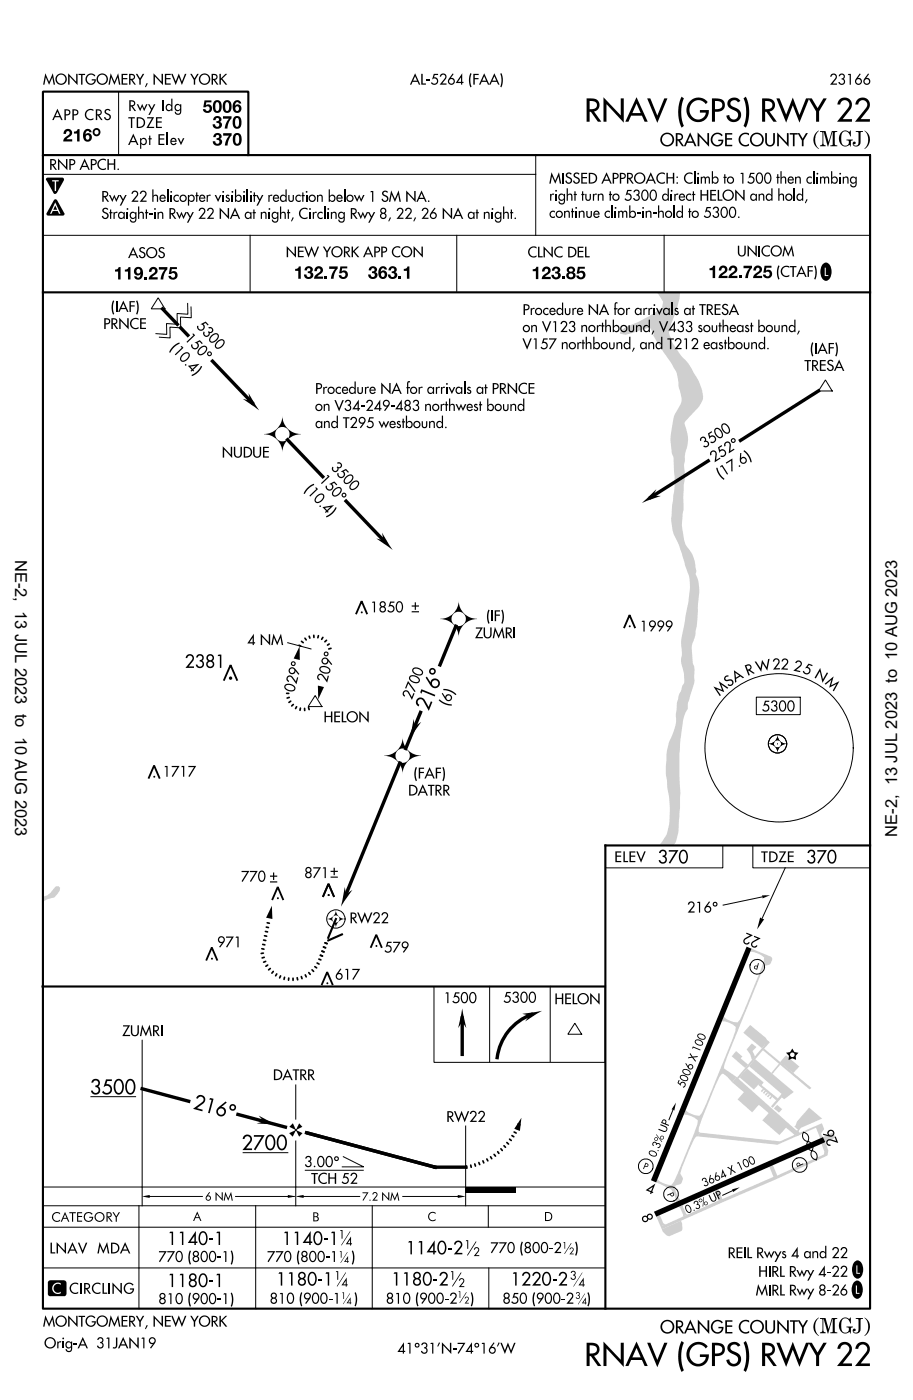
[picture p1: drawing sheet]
<svg xmlns="http://www.w3.org/2000/svg" width="137mm" height="210mm" viewBox="0 0 137 210" stroke-linecap="round" stroke-linejoin="round" font-family="sans-serif">
<g fill="#cfcfcf">
<path d="M123.2 170.2l1.5-.7 .4 .8-1.6 .7z"/>
<path d="M115.4 164l.2 .2-.3 .3-.2-.1z"/>
<path d="M115.1 163.8l.2 .1-.3 .4-.2-.2z"/>
<path d="M114.8 163.5l.2 .1-.3 .4-.2-.1z"/>
<path d="M114.5 163.2l.2 .1-.3 .4-.2-.1z"/>
<path d="M114.2 163l.2 .1-.3 .4-.2-.2z"/>
<path d="M111.4 163.4l2.3 1.9-1.1 1.2-2.2-1.9z"/>
<path d="M110.2 161.2l9.7 8.6-.7 .3-9.6-8.1z"/>
<path d="M116.8 164l.3 .2-1.4 1.6-.3-.2z"/>
<path d="M114.1 157.1l.3-.1 7 5.8-.2 .3z"/>
<path d="M116.3 165.4l.8 .6-.5 .5-.8-.6z"/>
<path d="M113.7 162.2l2.7 2.2-.2 .3-2.7-2.3z"/>
<path d="M117.6 158l2 1.6-.9 1-2-1.6z"/>
<path d="M115.1 166.5l2.6 2.2-1 1.2-2.6-2.2z"/>
<path d="M114.9 155.8l.3 .2-4.7 5.5-.2-.2z"/>
<path d="M116.6 159.2l.2 .1-1.2 1.5-.1-.2z"/>
<path d="M111.8 159.9l2.5 2.1-.3 .4-.3-.2-.9 .9-2.1-1.9z" fill-rule="evenodd"/>
<path d="M113 158.5l5.8 4.9-1.4 1.1-.4-.2-.2-.3 .2-.3-4.9-4.1z" fill-rule="evenodd"/>
<path d="M110.2 157.3l.9 .8-.2 .3 1.1 1-.5 .5-2-1.8z" fill-rule="evenodd"/>
<path d="M112.5 156.2l.7 .5-.6 .6 .4 .8-.4 .6-.3-.9-.6-.7z" fill-rule="evenodd"/>
<path d="M104.8 169.5l12 1.3 2.1-.9 .3 .2-2.8 1.2-12-1.2z" fill-rule="evenodd"/>
<path d="M121.1 165.8l1.9 1.6-3.1 1.4-.4 .4-.6-.6 .4-.8z" fill-rule="evenodd"/>
<path d="M119.1 169.3l.6-.3-.2 .3 .2 .2 3.3-1.4 .4 .9-.5 .6v.3l.3 .3-.4 .2-.7-1.6-2.9 1.3-.3-.3z" fill-rule="evenodd"/>
<path d="M112.5 142l2.8 1.2a.4 .4 0 0 1 .3 .5l-.3 .6-.8 .3-.3 .5-5.8 14.3-.1 .5 1.9 1.3-.6 .8-1.3-1.3-.3 .1-.3 .4-2.7 6.3-.4 1.3v.6l.2 .1-.4 .6h-.2a26.3 26.3 0 0 0-2.4 5.6l.4 .7-.2 .6-.2 .3-.7 .1-.1 .5 .5 1.3 .3 .4-.6 .3-.2-.9-.5-.9-2.3-1.1 .2-.5a3.4 3.4 0 0 0 2.1 .9l.3-.5 .7-1.3 2.4-6 .5-1.3v-.6a3.4 3.4 0 0 0-2-.9l.2-.6a3.5 3.5 0 0 0 2.1 .8l.4-.5 .6-1.3 3.9-9.5 .5-1.4v-.6a3.4 3.4 0 0 0-2-.9l.2-.6a3.6 3.6 0 0 0 2.1 .8l.4-.4 .5-1.3 2.5-6.1 .5-1.3 .1-.6a3.5 3.5 0 0 0-2.1-.9z" fill-rule="evenodd"/>
<path d="M112.3 153.4l2.3 1.9 .6 .7-.6 .5-.1-.1-.5 .5-2.7-2.3z" fill-rule="evenodd"/>
<path d="M98.9 183.6l8.7-3.9-.6-1.5 .5-.2 .6 1.5 7.7-3.3-.6-1.6 .5-.2 .6 1.6 7-3.2 .1-.4-.4-1.2 .5-.2 .5 1.2-.2 .8a328.9 328.9 0 0 1-15.8 7l-8.9 4z" fill-rule="evenodd"/>
<path d="M101.5 180.7l.8-.4-.1 .4 .5 1 .2 .1-.7 .3 .1-.2-.5-1.1z" fill-rule="evenodd"/>
<path d="M98.2 182.1l.5-.3 .6 1.3 .3 .2-.7 .3z" fill-rule="evenodd"/>
<path d="M99.1 184l2.8-1.3 .2 .4v.9l-.1 .2-1.8 .8-.4-.1-.6-.6z" fill-rule="evenodd"/>
<path d="M6.4 134.2a2.1 2.1 0 0 0 1.7-1.2l.3-.3 .3-.1 .3 .3-.1 .4-.8 1-1.1 .3-.5 .4z" fill-rule="evenodd"/>
<path d="M98.5 43.8h3.3l-.1 .9-.5 1.7-.7 2.1-.4 1.3 .5 1.5 1.3 1.9 1.2 1.4 1.5 2.5a4.9 4.9 0 0 1 .6 2.8l-.3 .5a6.1 6.1 0 0 1-1.6 1.8l-.5 .7a.69 .69 0 0 0-.2 1 5.4 5.4 0 0 1-.1 4.1l-.1 1.7a9.3 9.3 0 0 1-.1 3.3v3.2a9.2 9.2 0 0 0 .5 5.5 5.8 5.8 0 0 1 1.4 4l-.1 .2 .1 .2a6.8 6.8 0 0 1 .3 4.3l-.2 2.9-.2 1.3a3.6 3.6 0 0 1-.5 1.8l-.1 .7 .2 2.3a5.7 5.7 0 0 1 .2 2.2 10.4 10.4 0 0 1-.7 3l-.2 .7a1.69 1.69 0 0 1-.5 1.5l-.3 1.2-.4 2.8-.1 2.1v2.9l.1 2.9-.2 4.5a6.9 6.9 0 0 1-.7 3.4l-2.3-.1 .5-.5a5.6 5.6 0 0 0 1.1-3.4v-2.3l-.4-3.4a16.1 16.1 0 0 1 .4-5.9l.1-.3a7 7 0 0 0 .9-4.1l.1-1.4 .3-1.2 .5-1.1a3.2 3.2 0 0 0 .2-2.4 4.6 4.6 0 0 1-.2-2.8l-.1-1.1a15.3 15.3 0 0 1 .5-3.7l.5-2.8 .3-2a5.4 5.4 0 0 0-.3-2.3l-1.4-4.1a7.9 7.9 0 0 1-1.1-3.9l.1-2.2 .4-2.6-.2-4.6a9.7 9.7 0 0 1 0-5.5l.1-.7 .5-.8a3.1 3.1 0 0 0 .2-3.4l-.1-.4a5.4 5.4 0 0 0-1.2-3.5l-2.2-3.4-.4-.6h.2l-.6-1.1-3.6 1.1-.9-.2v-.2l.2-.3 .8-.5a18.8 18.8 0 0 0 5.3-2.9l.1-.9-.7-1.2z" fill-rule="evenodd"/>
</g>
<g fill="none" stroke="#000" stroke-width=".15">
<path d="M13.6 164.1h6.7M36.4 172.5h6.7M45.7 175.2h8.7M100.7 166.1l-.6 1.5M109.7 178.2l-1.5 .7"/>
<circle cx="113.3" cy="144.7" r="1.1"/>
<circle cx="96.7" cy="174.6" r="1.1"/>
<circle cx="100.4" cy="178.7" r="1.1"/>
<circle cx="119.7" cy="174.4" r="1.1"/>
</g>
<g fill="#000">
<path d="M101.2 165l-.3 1.2-.4-.1zM109.6 178l1.1-.3-1 .7zM97.9 181.4l25.3-11.2 .3 .8-25.3 11.1zM51.7 190.4l.1 .1-1.3 2.1-.1-.1zM52 187.4l-1 1.6zM52.4 184.3v.1l-1.3 2zM52.3 193.6l-.9 1.6zM69 190.4l.1 .1-1.3 2.1-.1-.1zM69.8 193.4v.1l-1 1.6v-.1zM71.2 185.8l.1 .1-1.3 2h-.1zM85.5 186v.1l-1 1.6v-.1zM87.1 190.5l-1.2 2.1z"/>
<path d="M87.5 193.6l-1 1.7z"/>
<path d="M6.8 11l.5 1.2 .6-1.2 .3 1.7h-.2l-.2-1.1-.5 1.1-.4-1.1-.2 1.1h-.2z" fill-rule="evenodd"/>
<path d="M8.6 16.3l-.8 1.7h.2l.2-.4h.8l.2 .4h.2zM8.6 16.7l.3 .7h-.6z" fill-rule="evenodd"/>
<path d="M10.2 11l1.2 1.2v-1.1h.2v1.6l-1.2-1.2v1.2h-.2z" fill-rule="evenodd"/>
<path d="M16.6 11l.5 1.2 .6-1.2 .3 1.7h-.2l-.2-1.1-.5 1.1-.5-1.1-.2 1.1h-.2z" fill-rule="evenodd"/>
<path d="M23 11l1.2 1.2v-1.1h.2v1.6l-1.2-1.2v1.2h-.2z" fill-rule="evenodd"/>
<path d="M25 19.8h.2v1.9h-.2z" fill-rule="evenodd"/>
<path d="M25.6 14.8v.9a.5 .5 0 0 0-.7 .1 .5 .5 0 0 0 0 .7 .5 .5 0 0 0 .7 0v.1h.2v-1.8zM25 16.1a.36 .36 0 0 1 .7 0 .36 .36 0 0 1-.7 0z" fill-rule="evenodd"/>
<path d="M62.1 11l-.7 1.7h.2l.2-.4h.7l.2 .4h.2zM62.1 11.4l.3 .7h-.6z" fill-rule="evenodd"/>
<path d="M63 11.1h.3v1.4h.5v.2h-.8z" fill-rule="evenodd"/>
<path d="M63.8 11.9h.5v.1h-.5z" fill-rule="evenodd"/>
<path d="M64.9 11.1h.7v.1h-.5l-.1 .4a.58 .58 0 0 1 .5 .8 .58 .58 0 0 1-1 0l.2-.1a.4 .4 0 0 0 .6 .1 .4 .4 0 0 0 0-.6 .4 .4 0 0 0-.6 .1z" fill-rule="evenodd"/>
<path d="M66 11.1a.51 .51 0 0 1 .7 0 .51 .51 0 0 1 0 .7l-.5 .7h.6v.2h-1l.7-.9a.33 .33 0 0 0 0-.6 .33 .33 0 0 0-.5 .3h-.2z" fill-rule="evenodd"/>
<path d="M67.8 11l-.6 .7a.53 .53 0 0 0 0 .9 .53 .53 0 0 0 .8-.2 .53 .53 0 0 0-.5-.7l.4-.6zM67.2 12.2a.35 .35 0 0 1 .7 0 .35 .35 0 0 1-.7 0z" fill-rule="evenodd"/>
<path d="M69.2 11l-1 1.4h.8v.3h.2v-.3h.2v-.1h-.2zM69 11.6v.7h-.5z" fill-rule="evenodd"/>
<path d="M70.4 10.9l.2 .2a2.54 2.54 0 0 0 0 1.9l-.2 .1a2.57 2.57 0 0 1 0-2.2z" fill-rule="evenodd"/>
<path d="M70.8 11.1h.8v.1h-.5v.5h.5v.2h-.5v.8h-.3z" fill-rule="evenodd"/>
<path d="M72.5 11l-.8 1.7h.2l.2-.4h.7l.2 .4h.3zM72.5 11.4l.3 .7h-.6z" fill-rule="evenodd"/>
<path d="M74 11l-.8 1.7h.2l.2-.4h.8l.2 .4h.2zM74 11.4l.3 .7h-.6z" fill-rule="evenodd"/>
<path d="M74.9 11.1l.1-.2a2.57 2.57 0 0 1 0 2.2l-.1-.1a2.54 2.54 0 0 0 0-1.9z" fill-rule="evenodd"/>
<path d="M8.1 29.9v.1a.25 .25 0 0 1 .4 0l1.1 1.9a.24 .24 0 0 1 0 .2 .24 .24 0 0 1-.2 .2h-2.2a.26 .26 0 0 1-.2-.4z" fill-rule="evenodd"/>
<path d="M6.9 26.7l.2-.1h2.2a.26 .26 0 0 1 .2 .4l-1 1.9-.3 .1-.2-.1-1.1-1.9z" fill-rule="evenodd"/>
<path d="M103.3 19.8l-.9 2.1h.2l.2-.5h1l.2 .5h.2zM103.3 20.4l.4 .8h-.8z" fill-rule="evenodd"/>
<path d="M104.4 19.8l1.5 1.6v-1.5h.2v2.1l-1.4-1.6v1.5h-.3z" fill-rule="evenodd"/>
<path d="M116.3 19.8l1.5 1.6v-1.5h.2v2.1l-1.4-1.6v1.5h-.3z" fill-rule="evenodd"/>
<path d="M123.2 39.5a.68 .68 0 0 1 1.1 .4 1.78 1.78 0 0 1-.5 2.1 .91 .91 0 0 1-1-1.1l.1-.8z" fill-rule="evenodd"/>
<path d="M61.6 90.6h.5v-.4h.2v.4h.4v.2h-.4v.5h-.2v-.5h-.5z" fill-rule="evenodd"/>
<path d="M61.6 91.5h1.1v.2h-1.1z" fill-rule="evenodd"/>
<path d="M40.4 131.1h.5v-.5h.1v.5h.5v.1h-.5v.5h-.1v-.5h-.5z" fill-rule="evenodd"/>
<path d="M40.4 131.9h1.1v.2h-1.1z" fill-rule="evenodd"/>
<path d="M49.9 129.9h.2v.4h.5v.2h-.5v.5h-.2v-.5h-.4v-.2h.4z" fill-rule="evenodd"/>
<path d="M49.5 131.2h1.1v.2h-1.1z" fill-rule="evenodd"/>
<path d="M6.8 196.9l.5 1.2 .6-1.2 .3 1.7h-.2l-.2-1.1-.5 1.1-.4-1.1-.2 1.1h-.2z" fill-rule="evenodd"/>
<path d="M7.3 191.7l.2-.1h2.1a.38 .38 0 0 1 .3 .4v1.6a.38 .38 0 0 1-.3 .4h-2.1a.36 .36 0 0 1-.3-.4v-1.6z" fill-rule="evenodd"/>
<path d="M10.2 196.9l1.2 1.2v-1.2h.2v1.7l-1.2-1.2v1.2h-.2z" fill-rule="evenodd"/>
<path d="M16.8 192l1.2 1.2v-1.2h.2v1.7l-1.2-1.3v1.3h-.2z" fill-rule="evenodd"/>
<path d="M16.6 196.9l.5 1.2 .6-1.2 .3 1.7h-.2l-.2-1.1-.5 1.1-.5-1.1-.2 1.1h-.2z" fill-rule="evenodd"/>
<path d="M23 196.9l1.2 1.2v-1.2h.2v1.7l-1.2-1.2v1.2h-.2z" fill-rule="evenodd"/>
<path d="M103.3 197.5l-.9 2.1h.2l.3-.5h.9l.2 .5h.3zM103.3 198.1l.4 .8h-.7z" fill-rule="evenodd"/>
<path d="M104.4 197.5l1.5 1.6v-1.5h.3v2.1l-1.5-1.6v1.5h-.3z" fill-rule="evenodd"/>
<path d="M116.3 197.5l1.5 1.6v-1.5h.3v2.1l-1.5-1.6v1.5h-.3z" fill-rule="evenodd"/>
<path d="M127.9 191.9a.68 .68 0 0 1 1.1 .4 1.78 1.78 0 0 1-.5 2.1 .91 .91 0 0 1-1-1.1v-.8z" fill-rule="evenodd"/>
<path d="M127.9 188.8a.68 .68 0 0 1 1.2 .5 1.79 1.79 0 0 1-.5 2 .91 .91 0 0 1-1.1-1l.1-.8z" fill-rule="evenodd"/>
</g>
<path d="M8.3 30.3l-.8 1.7h.2l.2-.4h.7l.2 .4h.2zM8.3 30.7l.3 .7h-.6z" fill-rule="evenodd" fill="#fff"/>
<g fill="#000">
<path d="M90.3 14.6l2.6 2.7v-2.6h.5v3.7l-2.6-2.8v2.6h-.5z" fill-rule="evenodd"/>
<path d="M95.3 14.5l-1.7 3.7h.5l.4-.9h1.6l.4 .9h.5zM95.3 15.5l.6 1.4h-1.3z" fill-rule="evenodd"/>
<path d="M102 14.5l.4 .2a5.5 5.5 0 0 0 0 4.1l-.4 .3a5.5 5.5 0 0 1 0-4.6z" fill-rule="evenodd"/>
<path d="M111.3 14.7l.3-.2a5.5 5.5 0 0 1 0 4.6l-.3-.3a5.5 5.5 0 0 0 0-4.1z" fill-rule="evenodd"/>
<path d="M8.7 23.7l1.2 1.3v-1.2h.2v1.7l-1.2-1.3v1.2h-.2z" fill-rule="evenodd"/>
<path d="M12.7 23.7l-.8 1.7h.2l.2-.4h.7l.2 .4h.2zM12.7 24.2l.3 .6h-.6z" fill-rule="evenodd"/>
<path d="M19.9 36.9l-.7 1.7h.2l.2-.4h.7l.2 .4h.2zM19.9 37.4l.3 .6h-.6z" fill-rule="evenodd"/>
<path d="M20.7 30.9h.1v1l.4-.2 .3 .2v.9h-.1v-.6a.27 .27 0 0 0-.4-.3 .27 .27 0 0 0-.2 .4v.5h-.1z" fill-rule="evenodd"/>
<path d="M22.8 28.3h.2v1l.3-.2 .3 .2 .1 .9h-.2v-.6a.27 .27 0 0 0-.3-.3 .27 .27 0 0 0-.2 .4v.5h-.2z" fill-rule="evenodd"/>
<path d="M25 28.3h.2v1.9h-.2z" fill-rule="evenodd"/>
<path d="M35.2 28.3v1.9h.1v-.2a.5 .5 0 0 0 .7 0 .5 .5 0 0 0 0-.7 .5 .5 0 0 0-.7 0v-1zM35.3 29.7a.36 .36 0 0 1 .7 0 .36 .36 0 0 1-.7 0z" fill-rule="evenodd"/>
<path d="M35.2 31.1l-.8 1.7h.2l.2-.5h.7l.2 .5h.3zM35.2 31.5l.3 .7h-.6z" fill-rule="evenodd"/>
<path d="M36.9 28.3h.2v1.9h-.2z" fill-rule="evenodd"/>
<path d="M41.9 30.9h.2v1l.3-.2 .3 .2 .1 .9h-.2v-.6a.27 .27 0 0 0-.3-.3 .27 .27 0 0 0-.2 .4v.5h-.2z" fill-rule="evenodd"/>
<path d="M42.7 28.3v1a.5 .5 0 0 0-.7 0 .5 .5 0 0 0 0 .7 .5 .5 0 0 0 .7 0v.2h.2v-1.9zM42.1 29.7a.36 .36 0 0 1 .7 0 .36 .36 0 0 1-.7 0z" fill-rule="evenodd"/>
<path d="M42.9 36.8l1.2 1.3v-1.2h.2v1.7l-1.2-1.3v1.2h-.2z" fill-rule="evenodd"/>
<path d="M48.5 30.9h.2v1.9h-.2z" fill-rule="evenodd"/>
<path d="M49.2 28.3v1.9h.2v-.2a.5 .5 0 0 0 .7 0 .5 .5 0 0 0 0-.7 .5 .5 0 0 0-.7 0v-1zM49.4 29.7a.36 .36 0 0 1 .7 0 .36 .36 0 0 1-.7 0z" fill-rule="evenodd"/>
<path d="M51.5 28.3h.2v1.9h-.2z" fill-rule="evenodd"/>
<path d="M55.1 36.8l-.8 1.7h.3l.1-.4h.8l.2 .4h.2zM55.1 37.3l.3 .6h-.6z" fill-rule="evenodd"/>
<path d="M58.5 28.5l.6 1.3 .6-1.3 .3 1.7h-.2l-.2-1.1-.5 1.1-.5-1.1-.2 1.1h-.2z" fill-rule="evenodd"/>
<path d="M61.9 36.8l1.2 1.3v-1.2h.2v1.7l-1.2-1.3v1.2h-.2z" fill-rule="evenodd"/>
<path d="M68.6 31.1l-.8 1.7h.2l.2-.5h.7l.2 .5h.2zM68.6 31.5l.2 .7h-.5z" fill-rule="evenodd"/>
<path d="M75.3 30.9h.2v1l.3-.2 .3 .2 .1 .9h-.2v-.6a.27 .27 0 0 0-.4-.3 .27 .27 0 0 0-.1 .4v.5h-.2z" fill-rule="evenodd"/>
<path d="M81.4 36.9l1.1 1.2v-1.2h.2v1.7l-1.1-1.3v1.2h-.2z" fill-rule="evenodd"/>
<path d="M82.5 25.8l.6 1.3 .6-1.3 .3 1.7h-.2l-.2-1.1-.5 1.1-.5-1.1-.2 1.1h-.2z" fill-rule="evenodd"/>
<path d="M84.8 28.2h.2v.9l.3-.1 .3 .2 .1 .8h-.2v-.6a.27 .27 0 0 0-.3-.2 .27 .27 0 0 0-.2 .4v.4h-.2z" fill-rule="evenodd"/>
<path d="M91.5 30.7h.2v1.9h-.2z" fill-rule="evenodd"/>
<path d="M94.2 30.7v1.9h.2v-.2a.5 .5 0 0 0 .7 0 .5 .5 0 0 0 0-.7 .5 .5 0 0 0-.7 0v-1zM94.3 32.1a.36 .36 0 0 1 .7 0 .36 .36 0 0 1-.7 0z" fill-rule="evenodd"/>
<path d="M98.5 30.7h.2v1l.3-.2 .3 .2 .1 .9h-.2v-.6a.27 .27 0 0 0-.4-.3 .27 .27 0 0 0-.1 .4v.5h-.2z" fill-rule="evenodd"/>
<path d="M99.9 28.2v1a.5 .5 0 0 0-.7 0 .5 .5 0 0 0 0 .7 .5 .5 0 0 0 .7 0v.1h.2v-1.8zM99.3 29.5a.36 .36 0 0 1 .7 0 .36 .36 0 0 1-.7 0z" fill-rule="evenodd"/>
<path d="M100.8 30.7h.2v1.9h-.2z" fill-rule="evenodd"/>
<path d="M102 30.7v1a.5 .5 0 0 0-.7 0 .5 .5 0 0 0 0 .7 .5 .5 0 0 0 .7 0v.2h.2v-1.9zM101.4 32.1a.36 .36 0 0 1 .7 0 .36 .36 0 0 1-.7 0z" fill-rule="evenodd"/>
<path d="M103.9 25.6h.2v1.9h-.2z" fill-rule="evenodd"/>
<path d="M106.5 25.6v1.9h.2v-.2a.5 .5 0 0 0 .7 0 .5 .5 0 0 0 0-.7 .5 .5 0 0 0-.7 0v-1zM106.7 27a.36 .36 0 0 1 .7 0 .36 .36 0 0 1-.7 0z" fill-rule="evenodd"/>
<path d="M111.9 36.7l1.2 1.2v-1.1h.2v1.6l-1.2-1.2v1.2h-.2z" fill-rule="evenodd"/>
<path d="M115.4 28.2v1a.5 .5 0 0 0-.7 0 .5 .5 0 0 0 0 .7 .5 .5 0 0 0 .7 0v.1h.2v-1.8zM114.8 29.5a.36 .36 0 0 1 .7 0 .36 .36 0 0 1-.7 0z" fill-rule="evenodd"/>
<path d="M116.5 28.2h.2v.9l.3-.1 .3 .2 .1 .8h-.2v-.6a.27 .27 0 0 0-.4-.2 .27 .27 0 0 0-.1 .4v.4h-.2z" fill-rule="evenodd"/>
<path d="M116.8 25.6h.2v1l.4-.2 .2 .2 .1 .9h-.2v-.6a.27 .27 0 0 0-.3-.3 .27 .27 0 0 0-.2 .4v.5h-.2z" fill-rule="evenodd"/>
<path d="M117.4 36.7l.6 1.3 .5-1.3 .4 1.7h-.3l-.1-1.1-.5 1.1-.5-1.1-.2 1.1h-.2z" fill-rule="evenodd"/>
<path d="M117.1 40l.4-.2h.3l.3 .1v.2a.66 .66 0 0 0-.9 .1 .66 .66 0 0 0 0 .9 .66 .66 0 0 0 .9 0v.3a.85 .85 0 0 1-1.1-.3 .85 .85 0 0 1 .1-1.1z" fill-rule="evenodd"/>
<path d="M118.8 28.2h.2v1.8h-.2z" fill-rule="evenodd"/>
<path d="M120 28.2v1a.5 .5 0 0 0-.7 0 .5 .5 0 0 0 0 .7 .5 .5 0 0 0 .7 0v.1h.2v-1.8zM119.4 29.5a.36 .36 0 0 1 .7 0 .36 .36 0 0 1-.7 0z" fill-rule="evenodd"/>
<path d="M121.9 39.8l.1-.1a2.56 2.56 0 0 1 0 2.2l-.1-.2a2.55 2.55 0 0 0 0-1.9z" fill-rule="evenodd"/>
<path d="M121.7 25.6h.2v1.9h-.2z" fill-rule="evenodd"/>
<path d="M124.4 25.6v1.9h.2v-.2a.5 .5 0 0 0 .7 0 .5 .5 0 0 0 0-.7 .5 .5 0 0 0-.7 0v-1zM124.5 27a.4 .4 0 0 1 .8 0 .4 .4 0 0 1-.8 0z" fill-rule="evenodd"/>
<path d="M16.9 45l.2 .1a2.54 2.54 0 0 0 0 1.9l-.2 .1a2.57 2.57 0 0 1 0-2.1z" fill-rule="evenodd"/>
<path d="M17.4 45.1h.2v1.6h-.2z" fill-rule="evenodd"/>
<path d="M17.8 47.6l1.2 1.2v-1.2h.3v1.7l-1.2-1.3v1.2h-.3z" fill-rule="evenodd"/>
<path d="M18.5 45l-.8 1.7h.2l.2-.4h.7l.2 .4h.2zM18.5 45.4l.3 .7h-.6z" fill-rule="evenodd"/>
<path d="M19.4 45.1h.8v.2h-.6v.4h.6v.2h-.6v.8h-.2z" fill-rule="evenodd"/>
<path d="M20.4 45.1l.1-.1a2.57 2.57 0 0 1 0 2.1l-.1-.1a2.54 2.54 0 0 0 0-1.9z" fill-rule="evenodd"/>
<path d="M53.1 57.1v1a.5 .5 0 0 0-.7 0 .5 .5 0 0 0 0 .7 .5 .5 0 0 0 .7 0v.2h.1v-1.9zM52.4 58.4a.36 .36 0 0 1 .7 0 .36 .36 0 0 1-.7 0z" fill-rule="evenodd"/>
<path d="M61 57.1l.3-.1 .1 .3a.18 .18 0 0 0-.3 0 .18 .18 0 0 0 0 .2v.4h.3v.2h-.3v.9h-.2l-.1-1.1h.1z" fill-rule="evenodd"/>
<path d="M67.2 59.7h.2v.9l.3-.2 .3 .2 .1 .9h-.2v-.6a.27 .27 0 0 0-.3-.3 .27 .27 0 0 0-.2 .4v.5h-.2z" fill-rule="evenodd"/>
<path d="M69.5 57.1h.1v1.9h-.1z" fill-rule="evenodd"/>
<path d="M84.1 45.3v1a.5 .5 0 0 0-.7 0 .5 .5 0 0 0 0 .7 .5 .5 0 0 0 .7 0v.1h.2v-1.8zM83.4 46.6a.4 .4 0 0 1 .8 0 .4 .4 0 0 1-.8 0z" fill-rule="evenodd"/>
<path d="M87.7 50.4h.1v1l.4-.2 .3 .2v.9h-.2v-.6a.27 .27 0 0 0-.3-.3 .27 .27 0 0 0-.2 .4v.5h-.1z" fill-rule="evenodd"/>
<path d="M88.8 50.4v1.9h.2v-.2a.5 .5 0 0 0 .7 0 .5 .5 0 0 0 0-.7 .5 .5 0 0 0-.7 0v-1zM88.9 51.8a.4 .4 0 0 1 .8 0 .4 .4 0 0 1-.8 0z" fill-rule="evenodd"/>
<path d="M90.6 47.8h.2v1l.3-.2 .3 .2 .1 .9h-.2v-.6a.27 .27 0 0 0-.4-.3 .27 .27 0 0 0-.1 .4v.5h-.2z" fill-rule="evenodd"/>
<path d="M91.7 47.8v1.9h.2v-.2a.5 .5 0 0 0 .7 0 .5 .5 0 0 0 0-.7 .5 .5 0 0 0-.7 0v-1zM91.9 49.2a.36 .36 0 0 1 .7 0 .36 .36 0 0 1-.7 0z" fill-rule="evenodd"/>
<path d="M92.1 45.3h.3v.1h-.1l-.1 .2v.5h.2v.2h-.2v.8h-.2l-.1-1h.1z" fill-rule="evenodd"/>
<path d="M94.2 50.4v1a.5 .5 0 0 0-.7 0 .5 .5 0 0 0 0 .7 .5 .5 0 0 0 .7 0v.2h.2v-1.9zM93.5 51.8a.36 .36 0 0 1 .7 0 .36 .36 0 0 1-.7 0z" fill-rule="evenodd"/>
<path d="M97.1 47.8v1a.5 .5 0 0 0-.7 0 .5 .5 0 0 0 0 .7 .5 .5 0 0 0 .7 0v.2h.2v-1.9zM96.4 49.2a.36 .36 0 0 1 .7 0 .36 .36 0 0 1-.7 0z" fill-rule="evenodd"/>
<path d="M99 50.4v1a.5 .5 0 0 0-.7 0 .5 .5 0 0 0 0 .7 .5 .5 0 0 0 .7 0v.2h.1v-1.9zM98.3 51.8a.36 .36 0 0 1 .7 0 .36 .36 0 0 1-.7 0z" fill-rule="evenodd"/>
<path d="M100.5 45.3h.2v1.8h-.2z" fill-rule="evenodd"/>
<path d="M108.1 47.8h.2v1l.4-.2 .3 .2v.9h-.2v-.6a.27 .27 0 0 0-.3-.3 .27 .27 0 0 0-.2 .4v.5h-.2z" fill-rule="evenodd"/>
<path d="M109 50.4v1.9h.1v-.2a.5 .5 0 0 0 .7 0 .5 .5 0 0 0 0-.7 .5 .5 0 0 0-.7 0v-1zM109.1 51.8a.36 .36 0 0 1 .7 0 .36 .36 0 0 1-.7 0z" fill-rule="evenodd"/>
<path d="M113.5 47.8v1.9h.2v-.2a.5 .5 0 0 0 .7 0 .5 .5 0 0 0 0-.7 .5 .5 0 0 0-.7 0v-1zM113.7 49.2a.36 .36 0 0 1 .7 0 .36 .36 0 0 1-.7 0z" fill-rule="evenodd"/>
<path d="M114.3 50.4v1a.5 .5 0 0 0-.7 0 .5 .5 0 0 0 0 .7 .5 .5 0 0 0 .7 0v.2h.2v-1.9zM113.7 51.8a.36 .36 0 0 1 .7 0 .36 .36 0 0 1-.7 0z" fill-rule="evenodd"/>
<path d="M118.2 39.8h1v.2h-.4v1.4h-.2v-1.4h-.4z" fill-rule="evenodd"/>
<path d="M118.9 47.8v1a.5 .5 0 0 0-.7 0 .5 .5 0 0 0 0 .7 .5 .5 0 0 0 .7 0v.2h.2v-1.9zM118.2 49.2a.36 .36 0 0 1 .7 0 .36 .36 0 0 1-.7 0z" fill-rule="evenodd"/>
<path d="M120 39.7l-.8 1.7h.2l.2-.4h.7l.2 .4h.2zM120 40.2l.2 .6h-.5z" fill-rule="evenodd"/>
<path d="M121.6 51.2l.1 .1a2.58 2.58 0 0 0 0 1.9l-.1 .2a2.57 2.57 0 0 1 0-2.2z" fill-rule="evenodd"/>
<path d="M120.9 39.8h.8v.2h-.6v.5h.5v.1h-.5v.8h-.2z" fill-rule="evenodd"/>
<path d="M122 51.3h.2v1.7h-.2z" fill-rule="evenodd"/>
<path d="M123.1 51.3l-.8 1.7h.2l.2-.5h.8l.2 .5h.2zM123.1 51.7l.3 .7h-.6z" fill-rule="evenodd"/>
<path d="M124 51.3h.8v.2h-.6v.5h.6v.1h-.6v.9h-.2z" fill-rule="evenodd"/>
<path d="M125 51.3l.2-.1a2.57 2.57 0 0 1 0 2.2l-.2-.2a2.54 2.54 0 0 0 0-1.9z" fill-rule="evenodd"/>
<path d="M125.6 53.8l-.8 1.7h.2l.2-.4h.8l.2 .4h.2zM125.6 54.3l.3 .6h-.6z" fill-rule="evenodd"/>
<path d="M33.3 66.8l1.2 1.3v-1.2h.2v1.7l-1.2-1.3v1.2h-.2z" fill-rule="evenodd"/>
<path d="M50.4 62.2v1a.5 .5 0 0 0-.7 0 .5 .5 0 0 0 0 .7 .5 .5 0 0 0 .7 0v.2h.2v-1.9zM49.7 63.6a.36 .36 0 0 1 .7 0 .36 .36 0 0 1-.7 0z" fill-rule="evenodd"/>
<path d="M60.7 62.2v1.9h.2v-.2a.5 .5 0 0 0 .7 0 .5 .5 0 0 0 0-.7 .5 .5 0 0 0-.7 0v-1zM60.9 63.6a.36 .36 0 0 1 .7 0 .36 .36 0 0 1-.7 0z" fill-rule="evenodd"/>
<path d="M66.1 62.2v1a.5 .5 0 0 0-.7 0 .5 .5 0 0 0 0 .7 .5 .5 0 0 0 .7 0v.2h.2v-1.9zM65.5 63.6a.36 .36 0 0 1 .7 0 .36 .36 0 0 1-.7 0z" fill-rule="evenodd"/>
<path d="M72.9 59.7v1.8h.2v-.2a.5 .5 0 0 0 .7 0 .5 .5 0 0 0 0-.7 .5 .5 0 0 0-.7 0v-.9zM73.1 61a.36 .36 0 0 1 .7 0 .36 .36 0 0 1-.7 0z" fill-rule="evenodd"/>
<path d="M78.3 59.7v.9a.5 .5 0 0 0-.7 0 .5 .5 0 0 0 0 .7 .5 .5 0 0 0 .7 0v.2h.2v-1.8zM77.6 61a.36 .36 0 0 1 .7 0 .36 .36 0 0 1-.7 0z" fill-rule="evenodd"/>
<path d="M38 94.9l-1 1.4h.8v.3h.2v-.3h.2v-.2h-.2zM37.8 95.5v.6h-.4z" fill-rule="evenodd"/>
<path d="M39 94.9l1.2 1.2v-1.2h.2v1.7l-1.2-1.3v1.3h-.2z" fill-rule="evenodd"/>
<path d="M40.9 94.8l.6 1.3 .6-1.3 .3 1.8h-.2l-.2-1.1-.5 1.1-.5-1.1-.2 1.1h-.2z" fill-rule="evenodd"/>
<path d="M73.1 91.2l.2 .2a2.59 2.59 0 0 0 0 1.9l-.2 .1a2.56 2.56 0 0 1 0-2.2z" fill-rule="evenodd"/>
<path d="M73.5 91.4h.3v1.6h-.3z" fill-rule="evenodd"/>
<path d="M74.1 93.8l.5 1.3 .6-1.3 .3 1.7h-.2l-.2-1.1-.5 1.2-.5-1.2-.2 1.1h-.2z" fill-rule="evenodd"/>
<path d="M74 91.4h.8v.1h-.5v.5h.5v.2h-.5v.8h-.3z" fill-rule="evenodd"/>
<path d="M75 91.4l.2-.2a2.56 2.56 0 0 1 0 2.2l-.2-.1a2.55 2.55 0 0 0 0-1.9z" fill-rule="evenodd"/>
<path d="M53.8 106.4l1.2 1.3v-1.2h.2v1.7l-1.2-1.3v1.2h-.2z" fill-rule="evenodd"/>
<path d="M62.3 114.8l.1 .1a2.59 2.59 0 0 0 0 1.9l-.1 .1a2.56 2.56 0 0 1 0-2.1z" fill-rule="evenodd"/>
<path d="M62.7 114.9h.8v.2h-.6v.4h.6v.2h-.6v.8h-.2z" fill-rule="evenodd"/>
<path d="M63.3 117.4l-.8 1.7h.2l.2-.4h.7l.2 .4h.3zM63.3 117.8l.3 .7h-.6z" fill-rule="evenodd"/>
<path d="M64.3 114.8l-.8 1.7h.2l.2-.4h.8l.2 .4h.2zM64.3 115.3l.3 .6h-.6z" fill-rule="evenodd"/>
<path d="M65.2 114.9h.8v.2h-.6v.4h.6v.2h-.6v.8h-.2z" fill-rule="evenodd"/>
<path d="M66.2 114.9l.2-.1a2.56 2.56 0 0 1 0 2.1l-.2-.1a2.55 2.55 0 0 0 0-1.9z" fill-rule="evenodd"/>
<path d="M21.3 153.4l.5 1.3 .6-1.3 .3 1.7h-.2l-.2-1.1-.5 1.1-.5-1.1-.2 1.1h-.2z" fill-rule="evenodd"/>
<path d="M88.3 148.6l1.2 1.3v-1.2h.3v1.7l-1.2-1.3v1.2h-.3z" fill-rule="evenodd"/>
<path d="M117.7 157.6l.6-.1 .3-.6 .3 .6 .6 .1-.4 .4 .1 .6-.6-.2-.6 .3 .1-.7z" fill-rule="evenodd"/>
<path d="M31.3 178.4l-.4 .6a.41 .41 0 0 0 0 .7 .41 .41 0 0 0 .6-.2 .41 .41 0 0 0-.3-.6l.2-.4zM30.9 179.3a.26 .26 0 0 1 .5 0 .26 .26 0 0 1-.5 0z" fill-rule="evenodd"/>
<path d="M32.3 178.4l.9 1v-.9h.1v1.3l-.9-1v.9h-.1z" fill-rule="evenodd"/>
<path d="M33.7 178.4l.5 1 .4-1 .2 1.3h-.1l-.2-.8-.3 .8-.4-.8-.2 .8h-.1z" fill-rule="evenodd"/>
<path d="M43 160l-.7 1.7h.2l.2-.4h.7l.2 .4h.2zM43 160.4l.3 .7h-.6z" fill-rule="evenodd"/>
<path d="M57.2 178.4l.9 1v-.9h.2v1.3l-.9-1v.9h-.2z" fill-rule="evenodd"/>
<path d="M58.7 178.4l.4 1 .4-1 .3 1.3h-.2l-.1-.8-.4 .8-.4-.8-.1 .8h-.2z" fill-rule="evenodd"/>
<path d="M7.6 186h.2v1.4h.5v.2h-.7z" fill-rule="evenodd"/>
<path d="M8.5 185.9l1.2 1.3v-1.2h.2v1.7l-1.2-1.3v1.2h-.2z" fill-rule="evenodd"/>
<path d="M10.8 185.9l-.7 1.7h.2l.2-.4h.7l.2 .4h.2zM10.8 186.4l.3 .6h-.5z" fill-rule="evenodd"/>
<path d="M11.7 186h.2l.5 1.2 .4-1.2h.3l-.7 1.7z" fill-rule="evenodd"/>
<path d="M14.9 185.9l.6 1.3 .5-1.3 .4 1.7h-.2l-.2-1.1-.5 1.1-.5-1.1-.2 1.1h-.2z" fill-rule="evenodd"/>
<path d="M16.6 186v1.6h.4a.82 .82 0 0 0 .9-.8 .82 .82 0 0 0-.9-.8zM16.8 186.2a.66 .66 0 0 1 .9 .6 .66 .66 0 0 1-.9 .6z" fill-rule="evenodd"/>
<path d="M18.7 185.9l-.8 1.7h.3l.2-.4h.7l.2 .4h.2zM18.7 186.4l.3 .6h-.6z" fill-rule="evenodd"/>
<path d="M28.4 193.5l.2 .1a2.59 2.59 0 0 0 0 1.9l-.2 .1a2.56 2.56 0 0 1 0-2.1z" fill-rule="evenodd"/>
<path d="M28.4 187.2l.2 .1a2.58 2.58 0 0 0 0 1.9l-.2 .1a2.57 2.57 0 0 1 0-2.1z" fill-rule="evenodd"/>
<path d="M29.3 184.2l-1.2 1.9h1v.2h.2v-.2h.2v-.3h-.2zM29.1 185v.8h-.6z" fill-rule="evenodd"/>
<path d="M34.5 193.6l.2-.1a2.56 2.56 0 0 1 0 2.1l-.2-.1a2.55 2.55 0 0 0 0-1.9z" fill-rule="evenodd"/>
<path d="M34.5 187.3l.2-.1a2.57 2.57 0 0 1 0 2.1l-.2-.1a2.54 2.54 0 0 0 0-1.9z" fill-rule="evenodd"/>
<path d="M44.7 187.2l.1 .1a2.54 2.54 0 0 0 0 1.9l-.1 .1a2.57 2.57 0 0 1 0-2.1z" fill-rule="evenodd"/>
<path d="M45.1 193.4l.2 .1a2.54 2.54 0 0 0 0 1.9l-.2 .2a2.57 2.57 0 0 1 0-2.2z" fill-rule="evenodd"/>
<path d="M46.5 184.2l-1.2 1.9h1v.2h.2v-.2h.2v-.3h-.2zM46.3 185v.8h-.6z" fill-rule="evenodd"/>
<path d="M51.9 191.2l-.8 1.2h.6v.2h.2v-.2h.1v-.2h-.1zM51.7 191.7v.5h-.3z" fill-rule="evenodd"/>
<path d="M52.1 188l-.6 .9h.5v.1l.2-.1v-.1h-.1zM52 188.4v.4h-.3z" fill-rule="evenodd"/>
<path d="M52.5 194.2l-.6 .9h.5v.1l.2-.1v-.1h-.1zM52.4 194.5v.5h-.3z" fill-rule="evenodd"/>
<path d="M52.5 185.1l-.7 1.1h.6v.2h.1v-.2h.2v-.1h-.2zM52.4 185.6v.5h-.4z" fill-rule="evenodd"/>
<path d="M52.7 187.3l.1-.1a2.57 2.57 0 0 1 0 2.1l-.1-.1a2.58 2.58 0 0 0 0-1.9z" fill-rule="evenodd"/>
<path d="M53.1 193.5l.1-.1a2.57 2.57 0 0 1 0 2.2l-.1-.2a2.58 2.58 0 0 0 0-1.9z" fill-rule="evenodd"/>
<path d="M62.5 193.4l.1 .1a2.54 2.54 0 0 0 0 1.9l-.1 .2a2.6 2.6 0 0 1 0-2.2z" fill-rule="evenodd"/>
<path d="M65.1 185.7l-1.3 1.8h1v.3h.3v-.3h.2v-.3h-.2zM64.8 186.4v.8h-.5z" fill-rule="evenodd"/>
<path d="M70.5 193.5l.1-.1a2.57 2.57 0 0 1 0 2.2l-.1-.2a2.58 2.58 0 0 0 0-1.9z" fill-rule="evenodd"/>
<path d="M78.1 185.8l.2 .1a2.54 2.54 0 0 0 0 2l-.2 .1a2.57 2.57 0 0 1 0-2.2z" fill-rule="evenodd"/>
<path d="M79.9 193.4l.2 .1a2.58 2.58 0 0 0 0 1.9l-.2 .2a2.57 2.57 0 0 1 0-2.2z" fill-rule="evenodd"/>
<path d="M86.1 185.9l.1-.1a2.57 2.57 0 0 1 0 2.2l-.1-.1a2.54 2.54 0 0 0 0-2z" fill-rule="evenodd"/>
<path d="M87.4 191.2l-.8 1.2h.6v.2h.2v-.2h.1v-.1h-.1zM87.2 191.7v.6h-.3z" fill-rule="evenodd"/>
<path d="M87.7 194.2l-.6 .9h.5v.1l.2-.1v-.1h-.1zM87.6 194.6v.4h-.3z" fill-rule="evenodd"/>
<path d="M87.9 193.5l.2-.1a2.57 2.57 0 0 1 0 2.2l-.2-.2a2.54 2.54 0 0 0 0-1.9z" fill-rule="evenodd"/>
<path d="M113.5 192.2l.5 1.3 .6-1.3 .3 1.7h-.2l-.2-1.1-.5 1.1-.5-1.1-.1 1.1h-.3z" fill-rule="evenodd"/>
<path d="M123.5 189.4l-1 1.5h.8v.2h.2v-.2h.1v-.2h-.1zM123.3 190v.7h-.5z" fill-rule="evenodd"/>
<path d="M123.5 186.5v.9a.5 .5 0 0 0-.7 .1 .5 .5 0 0 0 0 .7 .5 .5 0 0 0 .7 0v.1h.2v-1.8zM122.8 187.8a.36 .36 0 0 1 .7 0 .36 .36 0 0 1-.7 0z" fill-rule="evenodd"/>
<path d="M18.4 200.1l-.7 1.7h.2l.2-.4h.7l.2 .4h.2zM18.4 200.6l.3 .6h-.6z" fill-rule="evenodd"/>
<path d="M19.4 200.1l1.2 1.3v-1.2h.2v1.7l-1.2-1.3v1.2h-.2z" fill-rule="evenodd"/>
<path d="M60.5 200.9l-1 1.5h.8v.2h.2v-.2h.1v-.2h-.1zM60.3 201.5v.7h-.5z" fill-rule="evenodd"/>
<path d="M66.1 200.9l1.2 1.3v-1.2h.2v1.7l-1.1-1.3v1.2h-.3z" fill-rule="evenodd"/>
<path d="M70.6 200.9l-.9 1.5h.8v.2h.1v-.2h.2v-.2h-.2zM70.5 201.5v.7h-.5z" fill-rule="evenodd"/>
<path d="M74.9 201h.2l.5 1.1 .4-1.2 .5 1.2 .4-1.1h.3l-.7 1.7-.5-1.2-.4 1.2z" fill-rule="evenodd"/>
<path d="M90.3 200.8l2.6 2.7v-2.5h.5v3.6l-2.6-2.8v2.7h-.5z" fill-rule="evenodd"/>
<path d="M95.3 200.8l-1.7 3.7h.5l.4-.9h1.6l.4 .9h.5zM95.3 201.8l.6 1.4h-1.3z" fill-rule="evenodd"/>
<path d="M102 200.7l.4 .3a5.5 5.5 0 0 0 0 4.1l-.4 .3a5.5 5.5 0 0 1 0-4.7z" fill-rule="evenodd"/>
<path d="M111.3 201l.3-.3a5.5 5.5 0 0 1 0 4.7l-.3-.3a5.5 5.5 0 0 0 0-4.1z" fill-rule="evenodd"/>
</g>
<circle cx="118.6" cy="157.9" r=".34" fill="#fff"/>
<g fill="none" stroke="#000" stroke-width=".15">
<path d="M17.8 13.7v9.5M6.4 26.1h73.8M6.4 35.2h123.9M37.4 35.2v8.6M68.4 35.2v8.6M80.2 23.2v12M99.4 35.2v8.6M23.7 44.6l1 1.6h-2.1zM28.1 45.4v1.6l-1.6-.1v1.6l-1.6-.1 .1 1.6-1.7-.1M28.6 45.9v1.7l-1.6-.1v1.6l-1.6-.1 .1 1.6-1.6-.1M123.5 56.9l1.1 1.6h-2.1zM43.1 96.2l3.4 .9"/>
<path d="M47.2 104.1l1 1.7h-2.1zM113.2 104.4h6.6v2.6h-6.6zM90.6 126.5v5.1M108.2 126.5v3.4h-17.6M112.7 126.5v3.4h17.5M114.5 134.2l-6.3 1.3M117.5 129.9l-3.6 7.9M21.3 155.7v24.8M65 147.7h25.6v11.3h-25.6zM73.3 147.6v11.3M82.4 147.6v11.3M86 153.2l1.1 1.6h-2.1z"/>
<path d="M6.4 177.7h84.2M22.1 179.1h8.2M35.3 179.1h8.7M44.3 162.4v5.1M44.3 170.8v9.7M44.6 179.1h9.2M51.4 173.1l3 1.6h-3.2M60.3 179.1h8.8M69.7 168.5v12M120.3 169.5a.89 .89 0 0 1 .6 1.4 .89 .89 0 0 1-.6-1.4zM120.9 170.9a.89 .89 0 0 1 .6 1.3M120.9 170.9a.89 .89 0 0 0 .6 1.3"/>
<path d="M121.5 172.2a.88 .88 0 0 1 .7 1.4 .89 .89 0 0 1-.7-1.4zM6.4 183.7h84.2M6.4 189.8h84.2M6.4 180.5h84.2M20.8 180.5v15.4M38.3 180.5v15.4M55.7 180.5v15.4M73.1 180.5v3.2M73.2 189.8v6.1"/>
<circle cx="116.4" cy="111.3" r="1.37"/>
<circle cx="116.6" cy="111.9" r="11.1"/>
<circle cx="50.3" cy="137.6" r="1.37"/>
</g>
<g fill="none" stroke="#000" stroke-width=".51">
<path d="M24.3 46.2l2.2 2.3M27 49.1l1.1 1.1M31.8 54.1l6 6.2M122.5 58.5l-11.7 7.4M43 65.8l5.3 5.5M51.8 75l5.8 6.1M106 69l-8.6 5.4M68.2 93.7l-2.3 5.8M59.8 114.2l-8 19.6M62.9 106.6l-2.2 5.4M69.2 152.4v5.4M79.5 151.8a8 8 0 0 0-5.1 6.5"/>
<path d="M21.3 163l6.9 1.8M35.6 166.8l7.1 1.9M45.9 169.6l19.2 5.1h4.6"/>
</g>
<g fill="#000">
<path d="M44.8 96.7l.1 2.1-.9-.2zM47.6 102.6l.9 .2-.9 1.9zM40.7 135.6l.1 2-1-.2zM113.8 137.3l.2 .2 .4 .1-1.1 1.5zM114 134h1.3l-1.2 .5zM21.2 179.1l1.2-.2v.4zM43.1 178.9l1.2 .2-1.2 .2zM44.3 179.1l1.2-.2v.4zM43.8 168.1l.5 1-1-.4zM44.3 169.1l1 .5-.5 .5zM43.3 169.6l1-.5-.5 1zM44.8 168.1l.5 .6-1 .4z"/>
<path d="M68.5 178.9l1.2 .2-1.2 .2zM69.7 177.7h7.6v.8h-7.6zM78 167.3l-.2 2-.8-.3zM111.7 141.7l.8 .3-14.3 35-.8-.4z"/>
<path d="M36.3 59.7l.8 .2 .2-.3-.1-.8 1.6 2.6z" fill-rule="evenodd"/>
<path d="M39.5 65a2.73 2.73 0 0 0 2.8-2.8 2.89 2.89 0 0 0 .8 2 1.13 1.13 0 0 0-1.9 .6v.5l.3 .4v.1a2.91 2.91 0 0 0-2-.8z" fill-rule="evenodd"/>
<path d="M43.1 64.2a3.2 3.2 0 0 0 1.9 .8 2.7 2.7 0 0 0-2.7 2.7 3.4 3.4 0 0 0-.8-2 1.11 1.11 0 0 0 1.5 0 1.11 1.11 0 0 0 .1-1.5z" fill-rule="evenodd"/>
<path d="M96.1 75.3l2.1-2.1-.3 .7 .2 .3h.8z" fill-rule="evenodd"/>
<path d="M56.3 80.6l.8 .2 .2-.3-.1-.8 1.6 2.6z" fill-rule="evenodd"/>
<path d="M65.9 92.6a2.73 2.73 0 0 0 2.8-2.7 2.91 2.91 0 0 0 .8 2 1.1 1.1 0 0 0-1.5-.1 1.1 1.1 0 0 0-.2 1.5v.2a2.93 2.93 0 0 0-1.9-.9z" fill-rule="evenodd"/>
<path d="M67.9 93.4a1.11 1.11 0 0 0 1.5 0 1.11 1.11 0 0 0 .1-1.6 3.2 3.2 0 0 0 1.9 .9 2.71 2.71 0 0 0-2.7 2.7 3.4 3.4 0 0 0-.8-2z" fill-rule="evenodd"/>
<path d="M57.5 113.1a2.73 2.73 0 0 0 2.8-2.7 2.91 2.91 0 0 0 .8 1.9 1.1 1.1 0 0 0-1.5 0 1.1 1.1 0 0 0-.2 1.4l.1 .3a2.92 2.92 0 0 0-2-.9z" fill-rule="evenodd"/>
<path d="M61.1 112.3a3.3 3.3 0 0 0 1.9 .8 2.7 2.7 0 0 0-2.7 2.8 3.4 3.4 0 0 0-.8-2 1.08 1.08 0 0 0 1.5 0 1.08 1.08 0 0 0 0-1.5z" fill-rule="evenodd"/>
<path d="M61.9 107.6l.1 .8 .4 .1 .6-.4-1.7 2.5z" fill-rule="evenodd"/>
<path d="M115 111.3a1.37 1.37 0 0 0 1.4-1.3l.1 .5 .3 .4a.58 .58 0 0 0-.8 .1 .58 .58 0 0 0 0 .7l-.5-.2z" fill-rule="evenodd"/>
<path d="M115 111.3a1.37 1.37 0 0 0 1.4-1.3l.1 .5 .3 .4a.58 .58 0 0 0-.8 .1 .58 .58 0 0 0 0 .7l-.5-.2z" fill-rule="evenodd"/>
<path d="M116.8 110.9l.4 .3 .5 .1a1.42 1.42 0 0 0-1.3 1.4l-.1-.5-.3-.5a.57 .57 0 0 0 .8 0 .57 .57 0 0 0 0-.8z" fill-rule="evenodd"/>
<path d="M116.8 110.9l.4 .3 .5 .1a1.42 1.42 0 0 0-1.3 1.4l-.1-.5-.3-.5a.57 .57 0 0 0 .8 0 .57 .57 0 0 0 0-.8z" fill-rule="evenodd"/>
<path d="M48.9 137.5a1.37 1.37 0 0 0 1.4-1.3l.1 .5 .3 .4a.58 .58 0 0 0-.8 .1 .58 .58 0 0 0 0 .8l-.5-.3z" fill-rule="evenodd"/>
<path d="M50.7 137.1l.4 .3 .5 .1a1.42 1.42 0 0 0-1.3 1.4l-.1-.5-.3-.4a.57 .57 0 0 0 .8-.1 .57 .57 0 0 0 0-.8z" fill-rule="evenodd"/>
<path d="M51.6 132.8l.1 .7 .4 .2 .6-.5-1.7 2.5z" fill-rule="evenodd"/>
<path d="M69.2 150.9l.6 3-.4-.7h-.4l-.4 .7z" fill-rule="evenodd"/>
<path d="M78.2 151.8l2.9-.5-2.5 1.6 .5-.6-.2-.4z" fill-rule="evenodd"/>
<path d="M38.7 167l2.7 1.4-3-.2 .8-.3 .1-.3z" fill-rule="evenodd"/>
<circle cx="54.1" cy="91.7" r=".15"/>
<circle cx="94.3" cy="93.7" r=".15"/>
<circle cx="23.1" cy="116.3" r=".15"/>
<circle cx="34.5" cy="101.5" r=".25"/>
<circle cx="116.4" cy="111.3" r=".07"/>
<circle cx="41.6" cy="134.4" r=".15"/>
<circle cx="49.2" cy="134" r=".15"/>
<circle cx="50.3" cy="137.6" r=".07"/>
<circle cx="31.7" cy="143.5" r=".15"/>
<circle cx="49" cy="147.2" r=".15"/>
<circle cx="56.3" cy="141.6" r=".15"/>
<circle cx="44.3" cy="169.1" r=".16"/>
</g>
<path d="M6.4 23.2h123.8v172.7h-123.8zM6.4 23.2v-9.5h30.8v9.5M6.4 43.8h123.8M50.3 137.6l-1.2 2.8M51.2 139.9l-2.1 .9M130.2 126.5h-39.6v69.4M6.4 147.7h84.2" fill="none" stroke="#000" stroke-width=".32"/>
<g fill="none" stroke="#000" stroke-width=".25">
<path d="M44.8 96.6l.3 .1M45.1 96l.3 .2M45.6 95.5l.2 .3M46.3 95.2l.1 .3M47 95.1v.3M47.7 95.1l-.1 .4M48.3 95.4l-.2 .3M48.9 95.8l-.3 .3M49.3 96.4l-.3 .2M43.3 104.4l-.3 .1M43.5 104.9l-.2 .2M43.9 105.4l-.2 .3"/>
<path d="M44.4 105.8l-.2 .3M45 106l-.1 .3M45.6 106v.3M46.2 105.9l.1 .3M39.7 139.4l.3 .1M39.9 138.8h.3M40 138.1l.3 .1M39.2 142l.3 .1M39.3 141.4h.3M39.4 142.7h-.3M39.5 140.7l.3 .1M39.5 143.3l-.3 .1"/>
<path d="M39.6 140.1h.3M39.8 143.9l-.3 .1M40.1 144.4l-.3 .2M40.5 145l-.3 .2M40.9 145.4l-.2 .3M41.4 145.8l-.1 .3M42 146.1l-.1 .3M42.6 146.3l-.1 .3M43.2 146.4v.3M43.9 146.4v.3M44.5 146.3l.1 .4M45.1 146.2l.1 .3"/>
<path d="M45.7 145.9l.1 .3M46.2 145.6l.2 .2M46.7 145.2l.2 .2M47.1 144.7l.3 .2M47.5 144.1l.3 .2M47.7 143.6l.3 .1M48 143l.3 .1M48.2 142.4l.3 .1M48.4 141.7l.3 .2M48.6 141.1l.4 .1M69.8 174.5l.1 .3M70.5 174.4v.3"/>
<path d="M71.1 174.2l.1 .3M71.7 174l.1 .3M72.3 173.8l.1 .3M72.9 173.5l.1 .3M73.4 173.1l.2 .3M74 172.8l.2 .2M74.5 172.4l.2 .2M75 172l.2 .2M75.4 171.5l.3 .2M75.9 171l.2 .2M76.3 170.5l.2 .2M76.6 170l.3 .1"/>
<path d="M77 169.4l.3 .2M77.3 168.9l.3 .1M77.5 168.2l.3 .2"/>
</g>
<path d="M53.3 91.8l.8-1.8 .8 1.8M93.4 93.9l.8-1.8 .8 1.8M22.3 116.4l.8-1.8 .8 1.8M33.5 101.8l1-2.2 1 2.2M40.8 134.6l.8-1.8 .8 1.8M48.4 134.1l.8-1.8 .8 1.8M30.9 143.6l.8-1.8 .8 1.8M48.2 147.3l.8-1.8 .8 1.8M55.5 141.7l.8-1.8 .8 1.8" fill="none" stroke="#000" stroke-width=".28"/>
<g fill="#fff">
<path d="M1.8 83.8h2.7z" fill-rule="evenodd"/>
<path d="M1.8 83.8h2.7v41.4h-2.7z" fill-rule="evenodd"/>
<path d="M132.1 125.2h2.7z" fill-rule="evenodd"/>
<path d="M132.3 83.8h2.5v41.4h-2.5z" fill-rule="evenodd"/>
</g>
<g font-size="3.6">
<text x="87.5" y="18.2">RNAV (GPS) RWY 22</text>
<text x="87.5" y="204.5">RNAV (GPS) RWY 22</text>
</g>
<g font-size="2.5">
<text x="2.3" y="83.8" transform="rotate(90 2.3 83.8)">NE-2, 13 JUL 2023 to 10 AUG 2023</text>
<text x="134.3" y="125.2" transform="rotate(-90 134.3 125.2)">NE-2, 13 JUL 2023 to 10 AUG 2023</text>
</g>
<g font-size="2.4">
<text x="121.6" y="21.9">(MGJ)</text>
<text x="121.6" y="199.6">(MGJ)</text>
</g>
<g font-size="2.3">
<text x="64.1" y="106.5" transform="rotate(-68 64.1 106.5)">2</text>
<text x="64.8" y="104.9" transform="rotate(-68 64.8 104.9)">1</text>
<text x="65.4" y="103.3" transform="rotate(-68 65.4 103.3)">6 °</text>
<text x="13.5" y="163.8">3500</text>
<text x="28.8" y="165.9" transform="rotate(15 28.8 165.9)">2</text>
<text x="30.4" y="166.4" transform="rotate(15 30.4 166.4)">1</text>
<text x="32.1" y="166.8" transform="rotate(15 32.1 166.8)">6 °</text>
<text x="36.1" y="172.1">2700</text>
</g>
<g font-size="2">
<text x="30.3" y="16.9">5006</text>
<text x="9.4" y="21.2">216°</text>
<text x="31.8" y="19.2">370</text>
<text x="31.8" y="21.8">370</text>
<text x="98.8" y="21.9">ORANGE COUNTY</text>
<text x="17" y="41.8">119.275</text>
<text x="44" y="41.7">132.75</text>
<text x="55.4" y="41.7">363.1</text>
<text x="79.5" y="41.8">123.85</text>
<text x="106" y="41.6">122.725</text>
<text x="27.6" y="100">2381</text>
<text x="98.5" y="129.2">370</text>
<text x="120.7" y="129.2">370</text>
<text x="25" y="186.3">1140-1</text>
<text x="42.2" y="186.3">1140-1</text>
<text x="60.8" y="187.8">1140-2</text>
<text x="25" y="192.6">1180-1</text>
<text x="41.4" y="192.4">1180-1</text>
<text x="58.6" y="192.4">1180-2</text>
<text x="76.4" y="192.4">1220-2</text>
<text x="98.8" y="199.6">ORANGE COUNTY</text>
</g>
<g font-size="1.7">
<text x="6.4" y="12.7">MONTGOMERY, NEW YORK</text>
<text x="7.8" y="18">APP CRS</text>
<text x="19.2" y="16.6">Rwy Idg</text>
<text x="124.1" y="12.7">23166</text>
<text x="19.2" y="21.7">Apt Elev</text>
<text x="19.2" y="19.2">TDZE</text>
<text x="7.4" y="25.4">RNP APCH.</text>
<text x="82.2" y="27.5">MISSED APPROACH: Climb to 1500 then climbing</text>
<text x="15.2" y="32.8">Straight-in Rwy 22 NA at night, Circling Rwy 8, 22, 26 NA at night.</text>
<text x="15.2" y="30.2">Rwy 22 helicopter visibility reduction below 1 SM NA.</text>
<text x="82.2" y="32.6">continue climb-in-hold to 5300.</text>
<text x="82.2" y="30">right turn to 5300 direct HELON and hold,</text>
<text x="78.2" y="47.1">Procedure NA for arrivals at TRESA</text>
<text x="15.5" y="49.2">PRNCE</text>
<text x="25.4" y="52.2" transform="rotate(46 25.4 52.2)">(1</text>
<text x="26.7" y="53.6" transform="rotate(46 26.7 53.6)">0 .4 )</text>
<text x="27.5" y="50.8" transform="rotate(46 27.5 50.8)">1</text>
<text x="28.4" y="51.7" transform="rotate(46 28.4 51.7)">5</text>
<text x="29.3" y="52.6" transform="rotate(46 29.3 52.6)">0 °</text>
<text x="29.3" y="48.9" transform="rotate(46 29.3 48.9)">5</text>
<text x="30.1" y="49.8" transform="rotate(46 30.1 49.8)">3</text>
<text x="31" y="50.7" transform="rotate(46 31 50.7)">0</text>
<text x="31.9" y="51.6" transform="rotate(46 31.9 51.6)">0</text>
<text x="78.2" y="52.3">V157 northbound, and T212 eastbound.</text>
<text x="78.2" y="49.7">on V123 northbound, V433 southeast bound,</text>
<text x="47.2" y="59">Procedure NA for arrivals at PRNCE</text>
<text x="120.4" y="55.5">TRESA</text>
<text x="47.2" y="64.1">and T295 westbound.</text>
<text x="47.2" y="61.5">on V34-249-483 northwest bound</text>
<text x="107.5" y="65.8" transform="rotate(-32 107.5 65.8)">0</text>
<text x="33.2" y="68.5">NUDUE</text>
<text x="47.7" y="71.9" transform="rotate(46 47.7 71.9)">1</text>
<text x="49.4" y="70.1" transform="rotate(46 49.4 70.1)">3</text>
<text x="50.3" y="71" transform="rotate(46 50.3 71)">5</text>
<text x="51.1" y="71.9" transform="rotate(46 51.1 71.9)">0</text>
<text x="105.4" y="67.2" transform="rotate(-32 105.4 67.2)">3</text>
<text x="106.4" y="66.5" transform="rotate(-32 106.4 66.5)">5</text>
<text x="106.9" y="69.3" transform="rotate(-32 106.9 69.3)">2</text>
<text x="107.8" y="71.7" transform="rotate(-32 107.8 71.7)">(1</text>
<text x="107.9" y="68.6" transform="rotate(-32 107.9 68.6)">5</text>
<text x="109" y="67.9" transform="rotate(-32 109 67.9)">2 °</text>
<text x="109.4" y="70.7" transform="rotate(-32 109.4 70.7)">7 .6 )</text>
<text x="45.5" y="73.3" transform="rotate(46 45.5 73.3)">(1</text>
<text x="46.8" y="74.7" transform="rotate(46 46.8 74.7)">0 .4 )</text>
<text x="48.5" y="72.8" transform="rotate(46 48.5 72.8)">5</text>
<text x="49.4" y="73.7" transform="rotate(46 49.4 73.7)">0 °</text>
<text x="52" y="72.8" transform="rotate(46 52 72.8)">0</text>
<text x="55.4" y="91.7">1850</text>
<text x="71.1" y="95.5">ZUMRI</text>
<text x="95.8" y="94.5">1999</text>
<text x="44.7" y="101.3" transform="rotate(-75 44.7 101.3)">9 °</text>
<text x="49.3" y="101.1" transform="rotate(-75 49.3 101.1)">0</text>
<text x="49.6" y="99.9" transform="rotate(-75 49.6 99.9)">9 °</text>
<text x="63" y="101.4" transform="rotate(-68 63 101.4)">0</text>
<text x="111.9" y="101.2" transform="rotate(-21 111.9 101.2)">R</text>
<text x="113.3" y="100.6" transform="rotate(-11 113.3 100.6)">W</text>
<text x="115.6" y="100.2" transform="rotate(-2 115.6 100.2)">2</text>
<text x="118.6" y="100.4" transform="rotate(13 118.6 100.4)">2</text>
<text x="120" y="100.7" transform="rotate(20 120 100.7)">5</text>
<text x="121.8" y="101.4" transform="rotate(30 121.8 101.4)">N</text>
<text x="44" y="103.7" transform="rotate(-75 44 103.7)">0</text>
<text x="44.3" y="102.5" transform="rotate(-75 44.3 102.5)">2</text>
<text x="48.9" y="102.3" transform="rotate(-75 48.9 102.3)">2</text>
<text x="61.6" y="104.9" transform="rotate(-68 61.6 104.9)">2</text>
<text x="62.1" y="103.7" transform="rotate(-68 62.1 103.7)">7</text>
<text x="62.6" y="102.5" transform="rotate(-68 62.6 102.5)">0</text>
<text x="67.1" y="105.8" transform="rotate(-68 67.1 105.8)">(6 )</text>
<text x="107.7" y="104.2" transform="rotate(-45 107.7 104.2)">M</text>
<text x="109.1" y="102.9" transform="rotate(-37 109.1 102.9)">S</text>
<text x="110.1" y="102.2" transform="rotate(-30 110.1 102.2)">A</text>
<text x="114" y="106.5">5300</text>
<text x="123.4" y="102.3" transform="rotate(40 123.4 102.3)">M</text>
<text x="48.4" y="108.1">HELON</text>
<text x="24.4" y="116.3">1717</text>
<text x="61.1" y="119.1">DATRR</text>
<text x="36.1" y="132">770</text>
<text x="45.5" y="131.4">871</text>
<text x="92" y="129">ELEV</text>
<text x="113.9" y="129">TDZE</text>
<text x="102.8" y="136.6">216°</text>
<text x="32.5" y="141.8">971</text>
<text x="52.3" y="138.2">RW22</text>
<text x="57.5" y="142.6">579</text>
<text x="112.8" y="140" transform="rotate(-158 112.8 140)">2</text>
<text x="113.9" y="140.5" transform="rotate(-158 113.9 140.5)">2</text>
<text x="50.1" y="146.6">617</text>
<text x="18.3" y="155.1">ZUMRI</text>
<text x="66.4" y="150.1">1500</text>
<text x="75.3" y="150.1">5300</text>
<text x="83" y="150.3">HELON</text>
<text x="40.8" y="161.7">DATRR</text>
<text x="66.8" y="167.9">RW22</text>
<text x="125" y="170" transform="rotate(-111 125 170)">6</text>
<text x="125.5" y="171.2" transform="rotate(-111 125.5 171.2)">2</text>
<text x="45.8" y="174.7">3.00°</text>
<text x="46.6" y="177.2">TCH 52</text>
<text x="96.5" y="178.4" transform="rotate(22 96.5 178.4)">4</text>
<text x="95.9" y="182.1" transform="rotate(64 95.9 182.1)">8</text>
<text x="23.7" y="188.9">770 (800-1)</text>
<text x="40" y="188.9">770 (800-1</text>
<text x="73.4" y="187.6">770 (800-2</text>
<text x="108.9" y="188.3">REIL Rwys 4 and 22</text>
<text x="113.5" y="191.1">HIRL Rwy 4-22</text>
<text x="23.7" y="195.2">810 (900-1)</text>
<text x="40.4" y="195.1">810 (900-1</text>
<text x="57.8" y="195.1">810 (900-2</text>
<text x="75.2" y="195.1">850 (900-2</text>
<text x="113.1" y="193.9">MIRL Rwy 8-26</text>
<text x="6.4" y="198.6">MONTGOMERY, NEW YORK</text>
<text x="6.6" y="201.8">Orig-A</text>
<text x="14.7" y="201.8">31JAN19</text>
<text x="59.5" y="202.6">41°31'N-74°16'W</text>
</g>
<g font-size="1.7" fill="#fff">
<text x="7.8" y="28.6">T</text>
<text x="7.8" y="193.7">C CIRCLING</text>
</g>
<g font-size="1.6">
<text x="19.2" y="38.6">ASOS</text>
<text x="42.8" y="38.5">NEW YORK APP CON</text>
<text x="79" y="38.5">CLNC DEL</text>
<text x="110.3" y="38.4">UNICOM</text>
</g>
<text font-size="1.5" x="7.7" y="182.9">CATEGORY</text>
<g font-size="1.4">
<text x="28.9" y="182.7">A</text>
<text x="46.7" y="182.8">B</text>
<text x="64" y="182.8">C</text>
<text x="81.4" y="182.8">D</text>
</g>
<g font-size="1.3" fill="#fff">
<text x="123.3" y="41.3">L</text>
<text x="128.1" y="190.7">L</text>
<text x="128" y="193.7">L</text>
</g>
<g font-size="1.3">
<text x="105.4" y="155.8" transform="rotate(-67 105.4 155.8)">0</text>
<text x="103.2" y="161.2" transform="rotate(-67 103.2 161.2)">0</text>
<text x="103.5" y="160.3" transform="rotate(-67 103.5 160.3)">6 X 1</text>
<text x="105" y="156.7" transform="rotate(-67 105 156.7)">0</text>
<text x="102.4" y="162.9" transform="rotate(-67 102.4 162.9)">5</text>
<text x="102.8" y="162" transform="rotate(-67 102.8 162)">0</text>
<text x="54.2" y="179.7">7.2 NM</text>
<text x="105.4" y="177.7" transform="rotate(-25 105.4 177.7)">3</text>
<text x="106.2" y="177.3" transform="rotate(-25 106.2 177.3)">6</text>
<text x="108" y="176.5" transform="rotate(-25 108 176.5)">4 X 1</text>
<text x="111.5" y="174.9" transform="rotate(-25 111.5 174.9)">0</text>
<text x="112.3" y="174.5" transform="rotate(-25 112.3 174.5)">0</text>
<text x="50.7" y="185.4">1</text>
<text x="50" y="191.6">1</text>
<text x="67.3" y="191.6">1</text>
<text x="69.5" y="186.9">1</text>
<text x="70.8" y="188">2</text>
<text x="85.3" y="191.5">3</text>
<text x="68.6" y="192.7">2</text>
</g>
<g font-size="1.2">
<text x="98.1" y="173.3" transform="rotate(-68 98.1 173.3)">0 .3 % UP</text>
<text x="102.9" y="181.7" transform="rotate(-25 102.9 181.7)">0 .3 % UP</text>
</g>
<g font-size="1">
<text x="113.7" y="144.2" transform="rotate(-165 113.7 144.2)">P</text>
<text x="96.2" y="174.9" transform="rotate(22 96.2 174.9)">P</text>
<text x="99.8" y="178.8" transform="rotate(65 99.8 178.8)">P</text>
<text x="120.3" y="174.3" transform="rotate(-115 120.3 174.3)">P</text>
<text x="50.7" y="188.3">1</text>
<text x="84.1" y="186.9">1</text>
<text x="85.2" y="187.8">2</text>
<text x="51.1" y="194.4">1</text>
<text x="68.5" y="194.3">1</text>
<text x="69.5" y="195.1">2</text>
<text x="86.1" y="194.4">3</text>
</g>
</svg>
